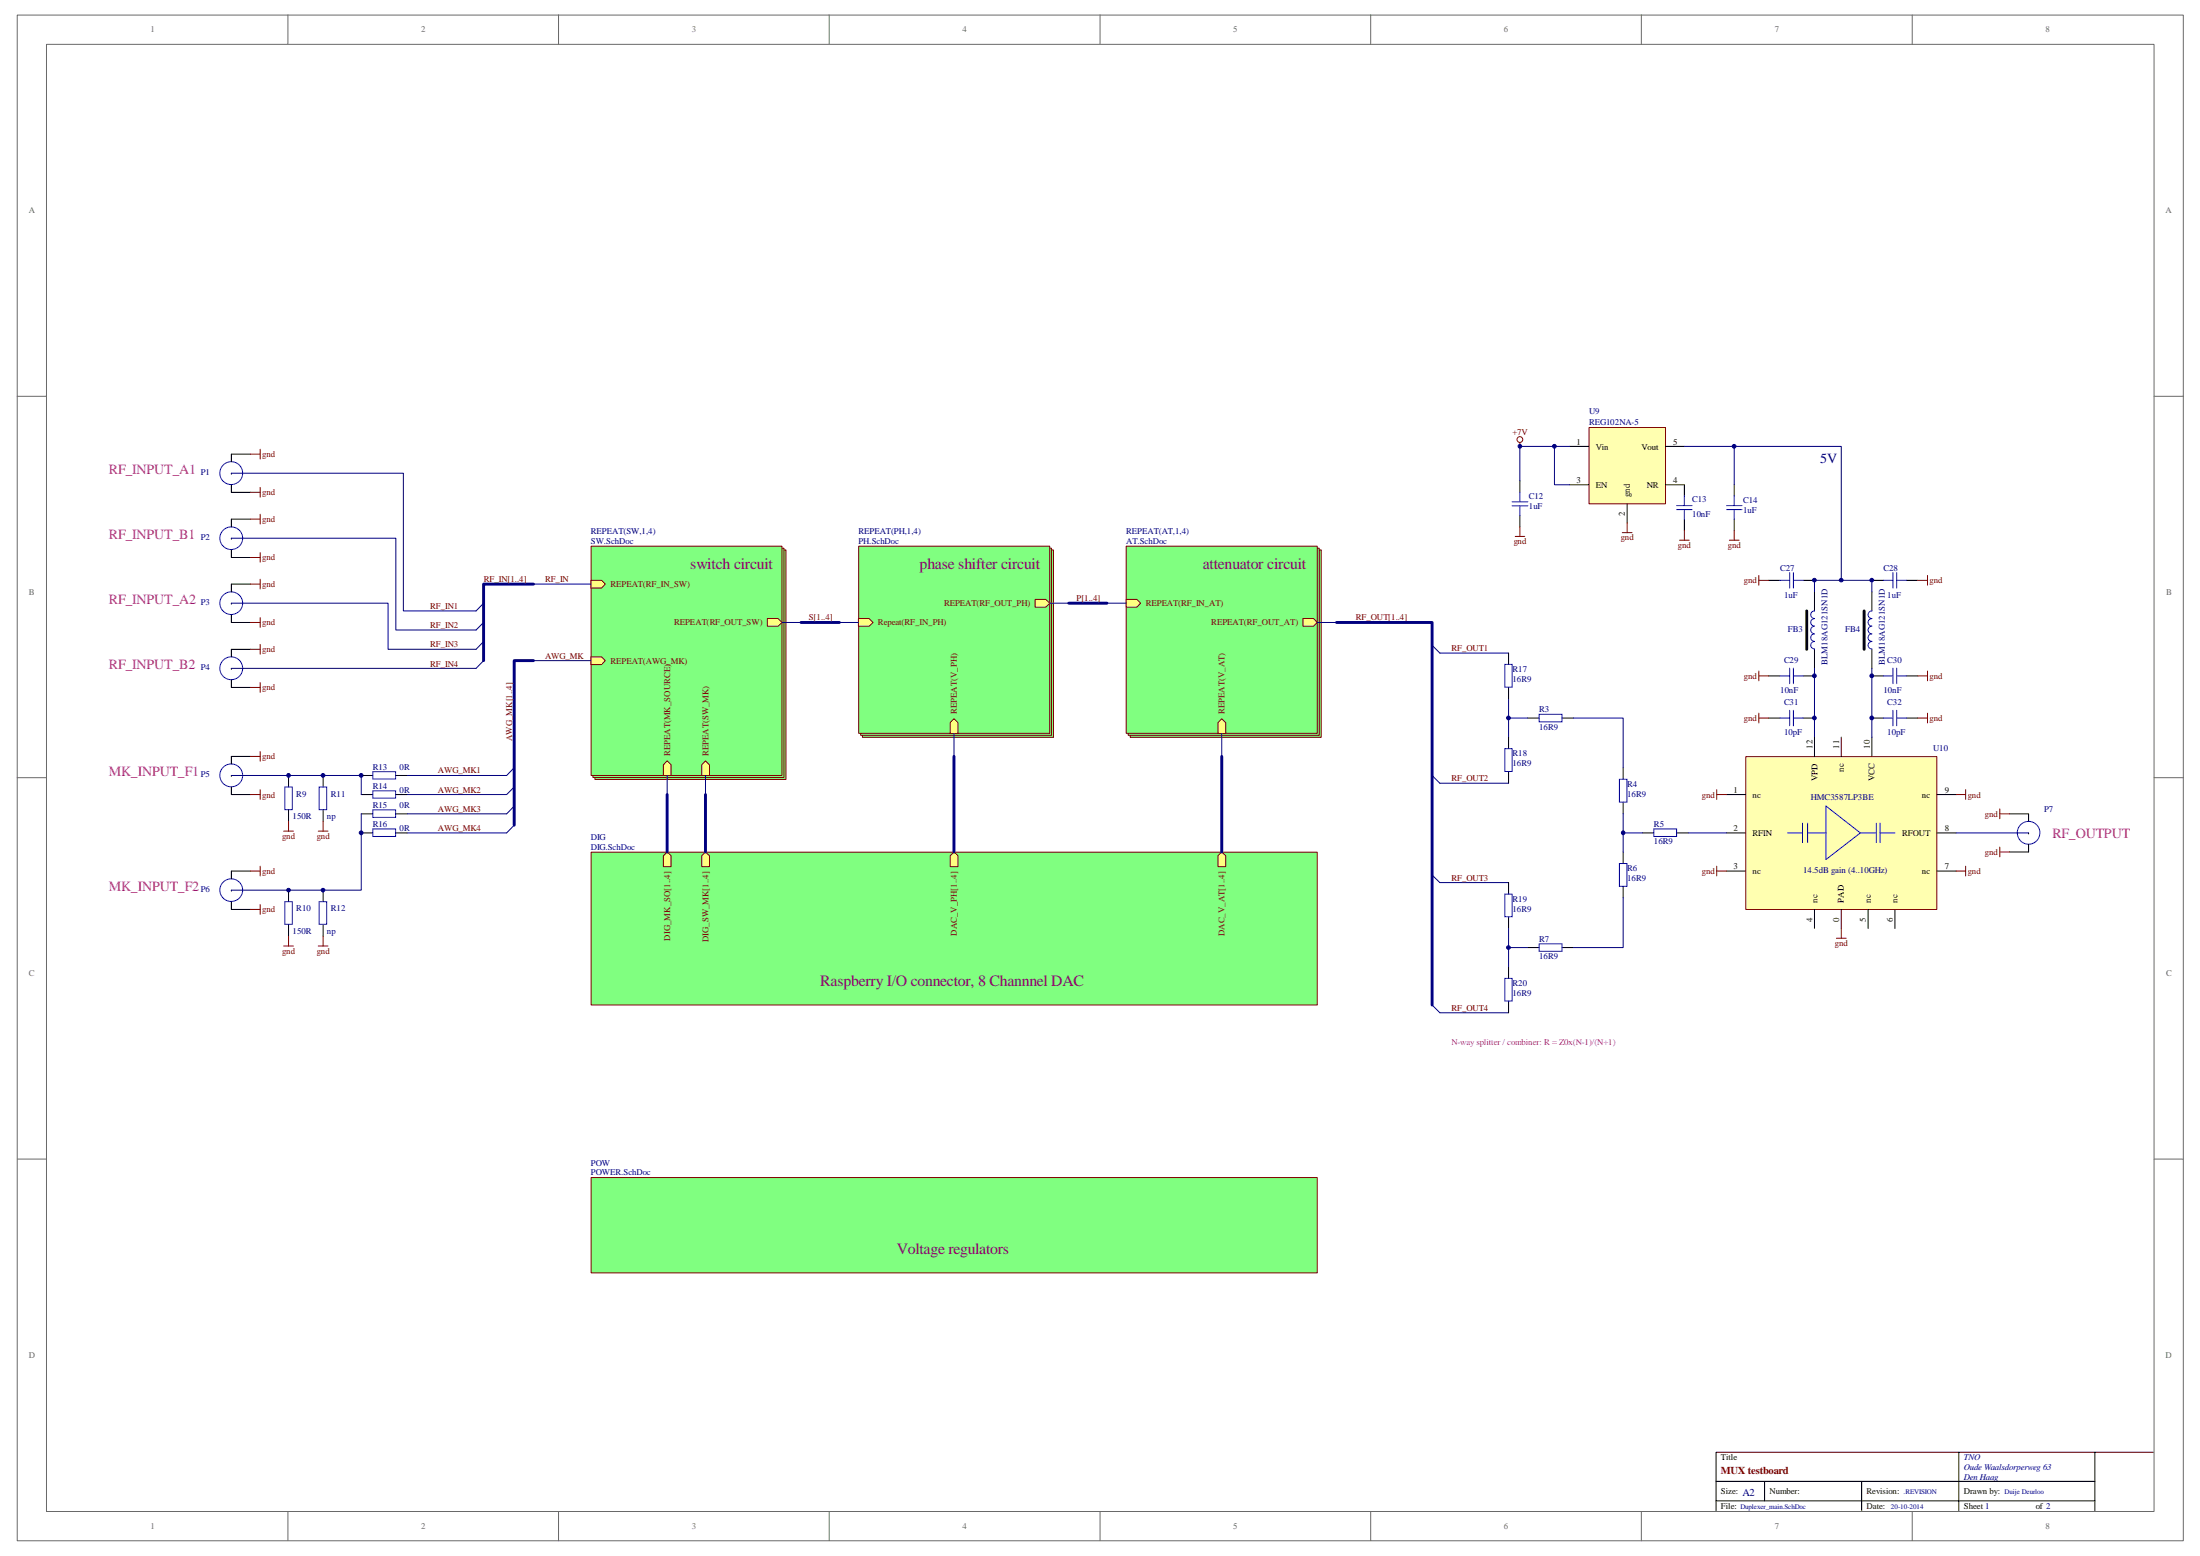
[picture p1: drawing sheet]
<svg xmlns="http://www.w3.org/2000/svg" width="420mm" height="297mm" viewBox="0 0 420 297" stroke-linecap="round" stroke-linejoin="round" font-family="sans-serif">
<g fill="none" stroke="#696969" stroke-width=".19">
<path d="M3.3 2.9h413.7v291.2h-413.7zM8.9 8.5h402.5v280h-402.5zM55 2.8v5.6M106.7 2.8v5.6M158.4 2.8v5.6M210.1 2.8v5.6M261.8 2.8v5.6M313.5 2.8v5.6M365.2 2.8v5.6M3.3 75.6h5.5M411.4 75.6h5.6M3.3 148.5h5.5"/>
<path d="M411.4 148.5h5.6M3.3 221.3h5.5M411.4 221.3h5.6M55 288.5v5.6M106.7 288.5v5.6M158.4 288.5v5.6M210.1 288.5v5.6M261.8 288.5v5.6M313.5 288.5v5.6M365.2 288.5v5.6"/>
</g>
<g fill="none" stroke="#000" stroke-width=".19">
<path d="M44.2 90.3h.1M44.2 92.5v1.5h3.6M47.8 86.7h-3.6v1.4M47.8 99.1h-3.6v1.5M44.2 102.7h.1M44.2 115.1h.1M44.2 104.9v1.5h3.6M44.2 117.3v1.5h3.6M47.8 111.5h-3.6v1.5M44.2 127.6h.1M44.2 129.8v1.4h3.6M47.8 124h-3.6v1.4"/>
<path d="M44.2 148h.1M44.2 150.2v1.5h3.6M47.8 144.4h-3.6v1.4M55.1 148v2.2M55.1 154.6v2.2M61.7 148v2.2M61.7 154.6v2.2M69 151.7h2.2M69 148h2.2M69 155.4h2.2M69 159h2.2M75.6 151.7h2.2"/>
<path d="M75.6 148h2.2M75.6 155.4h2.2M75.6 159h2.2M383.8 155.4h3.6v1.4M387.4 159h.1M44.2 169.9h.1M44.2 172.1v1.5h3.6M47.8 166.3h-3.6v1.5M55.1 169.9v2.2M55.1 176.5v2.2M61.7 169.9v2.2M61.7 176.5v2.2"/>
<path d="M387.4 161.2v1.4h-3.6M374.1 277.2v11.2M400.1 277.2h-72.4v11.2M411.2 277.2h-11.1v11.2M327.7 282.8h72.4M327.7 286.5h72.4M337 282.8v3.7M355.5 282.8v5.6"/>
</g>
<g fill="none" stroke="#00f" stroke-width=".19">
<path d="M54.4 150.2h1.4v4.4h-1.4zM60.9 150.2h1.5v4.4h-1.5zM71.2 147.3h4.4v1.4h-4.4zM71.2 151h4.4v1.4h-4.4zM71.2 154.6h4.4v1.4h-4.4zM71.2 158.2h4.4v1.5h-4.4zM54.4 172.1h1.4v4.3h-1.4zM60.9 172.1h1.5v4.3h-1.5z"/>
<circle cx="44.2" cy="90.3" r="2.18"/>
<circle cx="44.2" cy="102.7" r="2.17"/>
<circle cx="44.2" cy="115.1" r="2.17"/>
<circle cx="44.2" cy="127.6" r="2.18"/>
<circle cx="44.2" cy="148" r="2.18"/>
<circle cx="387.4" cy="159" r="2.17"/>
<circle cx="44.2" cy="169.9" r="2.17"/>
</g>
<path d="M44.2 90.3h32.8v26.3h13.9l1.5-1.5M44.2 102.7h31.4v17.6h15.3l1.5-1.5M44.2 115.1h29.9v8.9h16.8l1.5-1.5M92.4 126.1l-1.5 1.5h-46.7M44.2 148h24.8v3.7M69 155.4v14.5h-24.8M98.2 157.5l-1.4 1.5h-19M98.2 153.9l-1.4 1.5h-19M98.2 150.2l-1.4 1.5h-19M98.2 146.6l-1.4 1.4h-19M273.5 167l1.5 1.5h13.1M273.5 191.9l1.5 1.4h13.1" fill="none" stroke="#000080" stroke-width=".19"/>
<path d="M101.9 111.5h-9.5v14.6M101.9 126.1h-3.7v31.4" fill="none" stroke="#000080" stroke-width=".56"/>
<g fill="none" stroke="#800000" stroke-width=".19">
<path d="M47.8 86.7h1.9M47.8 94h1.9M47.8 99.1h1.9M49.7 85.8v1.8M49.7 93v1.9M49.7 98.2v1.8M47.8 106.4h1.9M47.8 111.5h1.9M47.8 118.8h1.9M49.7 105.5v1.8M49.7 110.6v1.8M49.7 117.9v1.9"/>
<path d="M47.8 124h1.9M47.8 131.2h1.9M49.7 123v1.9M49.7 130.3v1.9M47.8 144.4h1.9M47.8 151.7h1.9M49.7 143.5v1.8M49.7 150.7v1.9M54.2 158.7h1.8M55.1 156.8v1.9M60.8 158.7h1.8M61.7 156.8v1.9"/>
<path d="M47.8 166.3h1.9M47.8 173.6h1.9M49.7 165.4v1.8M49.7 172.7v1.8M55.1 178.7v1.9M61.7 178.7v1.9M54.2 180.6h1.8M60.8 180.6h1.8"/>
</g>
<path d="M113.7 105h36.4v43.8h-36.4z" fill="#80ff80"/>
<path d="M113.6 105h36.5v43.8h-36.5z" fill="none" stroke="#800000" stroke-width=".19"/>
<path d="M113.3 104.7h36.4v43.7h-36.4z" fill="#80ff80"/>
<path d="M113.2 104.6h36.5v43.8h-36.5z" fill="none" stroke="#800000" stroke-width=".19"/>
<path d="M112.9 104.3h36.4v43.7h-36.4z" fill="#80ff80"/>
<path d="M112.9 104.3h36.4v43.7h-36.4z" fill="none" stroke="#800000" stroke-width=".19"/>
<path d="M146.5 118.1h2.1l.7 .7-.7 .7h-2.1z" fill-rule="evenodd" fill="#ffff80"/>
<path d="M146.5 118.1h2.1l.7 .7-.7 .7h-2.1z" fill="none" stroke="#800000" stroke-width=".19"/>
<path d="M112.8 110.8h2.1l.7 .7-.7 .8h-2.1z" fill-rule="evenodd" fill="#ffff80"/>
<path d="M112.8 110.8h2.1l.7 .7-.7 .8h-2.1z" fill="none" stroke="#800000" stroke-width=".19"/>
<path d="M112.8 125.4h2.1l.7 .7-.7 .8h-2.1z" fill-rule="evenodd" fill="#ffff80"/>
<path d="M112.8 125.4h2.1l.7 .7-.7 .8h-2.1z" fill="none" stroke="#800000" stroke-width=".19"/>
<path d="M127.4 145.2l.8 .8v2h-1.5v-2z" fill-rule="evenodd" fill="#ffff80"/>
<path d="M127.4 145.2l.8 .8v2h-1.5v-2z" fill="none" stroke="#800000" stroke-width=".19"/>
<path d="M134.7 145.2l.8 .8v2h-1.5v-2z" fill-rule="evenodd" fill="#ffff80"/>
<path d="M134.7 145.2l.8 .8v2h-1.5v-2z" fill="none" stroke="#800000" stroke-width=".19"/>
<path d="M164.7 105h36.5v35.8h-36.5z" fill="#80ff80"/>
<path d="M164.7 105h36.5v35.8h-36.5z" fill="none" stroke="#800000" stroke-width=".19"/>
<path d="M164.4 104.7h36.4v35.7h-36.4z" fill="#80ff80"/>
<path d="M164.4 104.6h36.4v35.8h-36.4z" fill="none" stroke="#800000" stroke-width=".19"/>
<path d="M164 104.3h36.5v35.7h-36.5z" fill="#80ff80"/>
<path d="M164 104.3h36.5v35.7h-36.5z" fill="none" stroke="#800000" stroke-width=".19"/>
<path d="M197.7 114.4h2l.8 .7-.8 .8h-2z" fill-rule="evenodd" fill="#ffff80"/>
<path d="M197.7 114.4h2l.8 .7-.8 .8h-2z" fill="none" stroke="#800000" stroke-width=".19"/>
<path d="M163.9 118.1h2.1l.7 .7-.7 .7h-2.1z" fill-rule="evenodd" fill="#ffff80"/>
<path d="M163.9 118.1h2.1l.7 .7-.7 .7h-2.1z" fill="none" stroke="#800000" stroke-width=".19"/>
<path d="M182.2 137.2l.8 .8v2h-1.5v-2z" fill-rule="evenodd" fill="#ffff80"/>
<path d="M182.2 137.2l.8 .8v2h-1.5v-2z" fill="none" stroke="#800000" stroke-width=".19"/>
<path d="M215.9 105h36.4v35.8h-36.4z" fill="#80ff80"/>
<path d="M215.8 105h36.5v35.8h-36.5z" fill="none" stroke="#800000" stroke-width=".19"/>
<path d="M215.5 104.7h36.5v35.7h-36.5z" fill="#80ff80"/>
<path d="M215.5 104.6h36.5v35.8h-36.5z" fill="none" stroke="#800000" stroke-width=".19"/>
<path d="M215.1 104.3h36.5v35.7h-36.5z" fill="#80ff80"/>
<path d="M215.1 104.3h36.5v35.7h-36.5z" fill="none" stroke="#800000" stroke-width=".19"/>
<path d="M248.8 118.1h2.1l.7 .7-.7 .7h-2.1z" fill-rule="evenodd" fill="#ffff80"/>
<path d="M248.8 118.1h2.1l.7 .7-.7 .7h-2.1z" fill="none" stroke="#800000" stroke-width=".19"/>
<path d="M215.1 114.4h2l.7 .7-.7 .8h-2z" fill-rule="evenodd" fill="#ffff80"/>
<path d="M215.1 114.4h2l.7 .7-.7 .8h-2z" fill="none" stroke="#800000" stroke-width=".19"/>
<path d="M233.3 137.2l.8 .8v2h-1.5v-2z" fill-rule="evenodd" fill="#ffff80"/>
<path d="M233.3 137.2l.8 .8v2h-1.5v-2z" fill="none" stroke="#800000" stroke-width=".19"/>
<path d="M153 118.8h7.3M204.1 115.1h7.3" fill="none" stroke="#000080" stroke-width=".56"/>
<path d="M112.9 162.7h138.7v29.2h-138.7z" fill="#80ff80"/>
<path d="M112.9 162.7h138.7v29.2h-138.7z" fill="none" stroke="#800000" stroke-width=".19"/>
<path d="M126.7 163.4l.7-.8 .8 .8v2h-1.5z" fill-rule="evenodd" fill="#ffff80"/>
<path d="M126.7 163.4l.7-.8 .8 .8v2h-1.5z" fill="none" stroke="#800000" stroke-width=".19"/>
<path d="M134 163.4l.7-.8 .8 .8v2h-1.5z" fill-rule="evenodd" fill="#ffff80"/>
<path d="M134 163.4l.7-.8 .8 .8v2h-1.5z" fill="none" stroke="#800000" stroke-width=".19"/>
<path d="M181.5 163.4l.7-.8 .8 .8v2h-1.5z" fill-rule="evenodd" fill="#ffff80"/>
<path d="M181.5 163.4l.7-.8 .8 .8v2h-1.5z" fill="none" stroke="#800000" stroke-width=".19"/>
<path d="M232.6 163.4l.7-.8 .8 .8v2h-1.5z" fill-rule="evenodd" fill="#ffff80"/>
<path d="M232.6 163.4l.7-.8 .8 .8v2h-1.5z" fill="none" stroke="#800000" stroke-width=".19"/>
<path d="M255.3 118.8h18.2v73.1M127.4 151.7v10.9M134.7 151.7v10.9" fill="none" stroke="#000080" stroke-width=".56"/>
<path d="M273.5 123.2l1.5 1.5h13.1M288.1 133.4v7.3M288.1 137.1h3.6M300.5 137.1h9.5v9.5M273.5 148l1.5 1.5h13.1M310 155.4v7.2M310 159h3.7M288.1 177.2v7.3M310 171.4v9.5h-9.5M288.1 180.9h3.6" fill="none" stroke="#000080" stroke-width=".19"/>
<g fill="none" stroke="#000" stroke-width=".19">
<path d="M288.1 124.7v2.1M288.1 131.2v2.2M291.7 137.1h2.3M298.4 137.1h2.1M288.1 140.7v2.2M288.1 147.3v2.2M310 146.6v2.2M310 153.2v2.2M313.7 159h2.1M320.2 159h2.2M288.1 168.5v2.2M288.1 175v2.2"/>
<path d="M310 162.6v2.2M310 169.2v2.2M288.1 184.5v2.3M288.1 191.1v2.2M291.7 180.9h2.3M298.4 180.9h2.1"/>
</g>
<path d="M287.4 126.8h1.4v4.4h-1.4zM294 136.4h4.3v1.4h-4.3zM287.4 142.9h1.4v4.4h-1.4zM309.3 148.8h1.4v4.3h-1.4zM315.8 158.2h4.4v1.5h-4.4zM287.4 170.7h1.4v4.3h-1.4zM309.3 164.8h1.4v4.4h-1.4zM287.4 186.8h1.4v4.3h-1.4zM294 180.2h4.3v1.4h-4.3z" fill="none" stroke="#00f" stroke-width=".19"/>
<path d="M333.4 144.5h36.5v29.1h-36.5z" fill="#ffffb0"/>
<g fill="none" stroke="#800000" stroke-width=".19">
<path d="M335.9 109.9v1.8M335.9 110.8h1.9M366.3 110.8h1.8M368.1 109.9v1.8M335.9 128.1v1.9M335.9 136.1v1.9M335.9 137.1h1.9M335.9 129h1.9M366.3 137.1h1.8M366.3 129h1.8M368.1 128.1v1.9M368.1 136.1v1.9"/>
<path d="M327.9 150.7v1.9M327.9 151.7h1.8M333.4 144.4h36.5v29.2h-36.5zM373.6 151.7h1.8M375.4 150.7v1.9M381.9 154.4v1.9M381.9 155.4h1.9M327.9 165.4v1.8M327.9 166.3h1.8M350.7 179.1h1.9M351.7 177.2v1.9M373.6 166.3h1.8"/>
<path d="M375.4 165.4v1.8M381.9 161.7v1.9M381.9 162.6h1.9"/>
</g>
<g fill="none" stroke="#000" stroke-width=".19">
<path d="M337.8 110.8h2.2M344.3 110.8h2.2M346.5 113v3.6M357.5 113v3.6M357.5 110.8h2.2M364.1 110.8h2.2M337.8 129h2.2M337.8 137.1h2.2M344.3 129h2.2M344.3 137.1h2.2M346.5 124v3.6M357.5 124v3.6"/>
<path d="M357.5 129h2.2M357.5 137.1h2.2M364.1 129h2.2M364.1 137.1h2.2M329.7 151.7h3.7M329.7 159h3.7M346.5 140.7v3.7M351.7 140.7v3.7M357.5 140.7v3.7M369.9 151.7h3.7M369.9 159h3.7M329.7 166.3h3.7"/>
<path d="M346.5 173.6v3.6M351.7 173.6v3.6M356.8 173.6v3.6M361.9 173.6v3.6M369.9 166.3h3.7"/>
</g>
<g fill="none" stroke="#00f" stroke-width=".19">
<path d="M340 110.8h1.8M341.8 109.3v3M342.5 109.3v3M342.5 110.8h1.8M346.5 119.5a.72 .72 0 0 0-.7 .8 .72 .72 0 0 0 .7 .7M346.5 118.1a.7 .7 0 0 0-.7 .7 .7 .7 0 0 0 .7 .7M346.5 116.6a.72 .72 0 0 0-.7 .7 .72 .72 0 0 0 .7 .8M357.5 119.5a.72 .72 0 0 0-.7 .8 .72 .72 0 0 0 .7 .7M357.5 118.1a.7 .7 0 0 0-.7 .7 .7 .7 0 0 0 .7 .7M357.5 116.6a.72 .72 0 0 0-.7 .7 .72 .72 0 0 0 .7 .8M359.7 110.8h1.8M361.5 109.3v3"/>
<path d="M362.2 110.8h1.9M362.2 109.3v3M340 129h1.8M340 137.1h1.8M341.8 127.6v2.9M341.8 135.6v3M342.5 127.6v2.9M342.5 135.6v3M342.5 129h1.8M342.5 137.1h1.8M346.5 121a.7 .7 0 0 0-.7 .7 .7 .7 0 0 0 .7 .7M346.5 122.5a.7 .7 0 0 0-.7 .7 .7 .7 0 0 0 .7 .7"/>
<path d="M357.5 121a.7 .7 0 0 0-.7 .7 .7 .7 0 0 0 .7 .7M357.5 122.5a.7 .7 0 0 0-.7 .7 .7 .7 0 0 0 .7 .7M359.7 129h1.8M359.7 137.1h1.8M361.5 127.6v2.9M361.5 135.6v3M362.2 129h1.9M362.2 127.6v2.9M362.2 135.6v3M362.2 137.1h1.9M341.4 159h2.8M344.2 157.1v3.8"/>
<path d="M345.2 157.1v3.8M345.3 159h3.4M348.7 153.9l6.6 5.1-6.6 5.1zM355.3 159h2.9M358.3 157.1v3.8M359.1 159h2.8M359.1 157.1v3.8"/>
</g>
<path d="M346.5 113v-2.2h11v2.2M346.5 127.6v13.1M357.5 127.6v13.1M322.4 159h7.3M373.6 159h13.8" fill="none" stroke="#000080" stroke-width=".19"/>
<path d="M345 116.6v7.4M356 116.6v7.4" fill="none" stroke="#000" stroke-width=".56"/>
<path d="M303.5 81.7h14.6v14.5h-14.6z" fill="#ffffb0"/>
<g fill="none" stroke="#800000" stroke-width=".19">
<path d="M290.3 84.5v.7M303.5 81.6h14.6v14.6h-14.6zM310.8 99.8v1.9M289.4 102.4h1.8M290.3 100.6v1.8M309.8 101.7h1.9M320.7 103.1h1.9M321.7 101.3v1.8M330.3 103.1h1.8M331.2 101.3v1.8"/>
<circle cx="290.3" cy="83.9" r=".55"/>
</g>
<path d="M290.3 91.8v2.2M290.3 98.4v2.2M299.8 85.2h3.6M299.8 92.5h3.6M310.8 96.2v3.6M318 85.2h3.7M318 92.5h3.7v2.2M321.7 99.1v2.2M331.2 92.5v2.2M331.2 99.1v2.2" fill="none" stroke="#000" stroke-width=".19"/>
<path d="M288.8 96.6h3M288.8 95.8h3M290.3 94v1.8M290.3 96.6v1.8M320.2 96.5h3M320.2 97.3h3M321.7 94.7v1.8M321.7 97.3v1.8M329.7 96.5h3M329.7 97.3h3M331.2 94.7v1.8M331.2 97.3v1.8" fill="none" stroke="#00f" stroke-width=".19"/>
<g fill="none" stroke="#000080" stroke-width=".19">
<path d="M296.9 85.2v7.3h2.9M299.8 85.2h-9.5v6.6M321.7 85.2h9.5v7.3M331.2 85.2h20.5v25.6M101.9 111.5h10.9M149.3 118.8h3.7M160.3 118.8h3.6M200.5 115.1h3.6M211.4 115.1h3.7M251.6 118.8h3.7M101.9 126.1h10.9M182.2 140v4.4"/>
<path d="M233.3 140v4.4M127.4 148v3.7M134.7 148v3.7"/>
</g>
<path d="M182.2 144.4v18.2M233.3 144.4v18.2" fill="none" stroke="#000080" stroke-width=".56"/>
<path d="M112.9 224.8h138.7v18.2h-138.7z" fill="#80ff80"/>
<path d="M112.9 224.8h138.7v18.2h-138.7z" fill="none" stroke="#800000" stroke-width=".19"/>
<circle cx="55.1" cy="169.9" r=".34" fill="#000080"/>
<circle cx="55.1" cy="169.9" r=".34" fill="none" stroke="#000080" stroke-width=".19"/>
<circle cx="55.1" cy="148" r=".35" fill="#000080"/>
<circle cx="55.1" cy="148" r=".35" fill="none" stroke="#000080" stroke-width=".19"/>
<circle cx="61.7" cy="169.9" r=".35" fill="#000080"/>
<circle cx="61.7" cy="169.9" r=".35" fill="none" stroke="#000080" stroke-width=".19"/>
<circle cx="61.7" cy="148" r=".36" fill="#000080"/>
<circle cx="61.7" cy="148" r=".36" fill="none" stroke="#000080" stroke-width=".19"/>
<circle cx="69" cy="159" r=".36" fill="#000080"/>
<circle cx="69" cy="159" r=".36" fill="none" stroke="#000080" stroke-width=".19"/>
<circle cx="69" cy="148" r=".36" fill="#000080"/>
<circle cx="69" cy="148" r=".36" fill="none" stroke="#000080" stroke-width=".19"/>
<circle cx="288.1" cy="180.9" r=".35" fill="#000080"/>
<circle cx="288.1" cy="180.9" r=".35" fill="none" stroke="#000080" stroke-width=".19"/>
<circle cx="288.1" cy="137.1" r=".36" fill="#000080"/>
<circle cx="288.1" cy="137.1" r=".36" fill="none" stroke="#000080" stroke-width=".19"/>
<circle cx="290.3" cy="85.2" r=".35" fill="#000080"/>
<circle cx="290.3" cy="85.2" r=".35" fill="none" stroke="#000080" stroke-width=".19"/>
<circle cx="296.9" cy="85.2" r=".36" fill="#000080"/>
<circle cx="296.9" cy="85.2" r=".36" fill="none" stroke="#000080" stroke-width=".19"/>
<circle cx="310" cy="159" r=".35" fill="#000080"/>
<circle cx="310" cy="159" r=".35" fill="none" stroke="#000080" stroke-width=".19"/>
<circle cx="331.2" cy="85.2" r=".36" fill="#000080"/>
<circle cx="331.2" cy="85.2" r=".36" fill="none" stroke="#000080" stroke-width=".19"/>
<circle cx="346.5" cy="137.1" r=".36" fill="#000080"/>
<circle cx="346.5" cy="137.1" r=".36" fill="none" stroke="#000080" stroke-width=".19"/>
<circle cx="346.5" cy="129" r=".36" fill="#000080"/>
<circle cx="346.5" cy="129" r=".36" fill="none" stroke="#000080" stroke-width=".19"/>
<circle cx="346.5" cy="110.7" r=".35" fill="#000080"/>
<circle cx="346.5" cy="110.7" r=".35" fill="none" stroke="#000080" stroke-width=".19"/>
<circle cx="351.6" cy="110.7" r=".35" fill="#000080"/>
<circle cx="351.6" cy="110.7" r=".35" fill="none" stroke="#000080" stroke-width=".19"/>
<circle cx="357.5" cy="137.1" r=".36" fill="#000080"/>
<circle cx="357.5" cy="137.1" r=".36" fill="none" stroke="#000080" stroke-width=".19"/>
<circle cx="357.5" cy="129" r=".36" fill="#000080"/>
<circle cx="357.5" cy="129" r=".36" fill="none" stroke="#000080" stroke-width=".19"/>
<circle cx="357.5" cy="110.7" r=".35" fill="#000080"/>
<circle cx="357.5" cy="110.7" r=".35" fill="none" stroke="#000080" stroke-width=".19"/>
<g font-size="3" fill="#800080">
<text x="131.8" y="108.6">switch circuit</text>
<text x="175.6" y="108.6">phase shifter circuit</text>
<text x="229.7" y="108.6">attenuator circuit</text>
<text x="156.7" y="188.3">Raspberry I/O connector, 8 Channnel DAC</text>
<text x="171.3" y="239.4">Voltage regulators</text>
</g>
<text font-size="2.7" fill="#000080" x="347.6" y="88.3">5V</text>
<g font-size="2.7" fill="#bf00bf">
<text x="20.8" y="90.5">RF_INPUT_A1</text>
<text x="20.8" y="102.9">RF_INPUT_B1</text>
<text x="20.8" y="115.3">RF_INPUT_A2</text>
<text x="20.8" y="127.7">RF_INPUT_B2</text>
<text x="20.8" y="148.1">MK_INPUT_F1</text>
<text x="392" y="159.9">RF_OUTPUT</text>
<text x="20.8" y="170.1">MK_INPUT_F2</text>
</g>
<text font-size="2" fill="#800000" x="328.7" y="281.5">MUX testboard</text>
<text font-size="2" fill="#000080" x="332.8" y="285.5">A2</text>
<g font-size="1.7" fill="#696969">
<text x="28.7" y="6.2">1</text>
<text x="80.4" y="6.2">2</text>
<text x="132.1" y="6.2">3</text>
<text x="183.8" y="6.2">4</text>
<text x="235.5" y="6.2">5</text>
<text x="287.2" y="6.2">6</text>
<text x="339" y="6.2">7</text>
<text x="390.6" y="6.2">8</text>
<text x="5.5" y="40.7">A</text>
<text x="413.6" y="40.7">A</text>
<text x="5.5" y="113.5">B</text>
<text x="413.7" y="113.5">B</text>
<text x="5.5" y="186.4">C</text>
<text x="413.7" y="186.4">C</text>
<text x="5.5" y="259.2">D</text>
<text x="413.6" y="259.2">D</text>
<text x="28.7" y="291.9">1</text>
<text x="80.4" y="291.9">2</text>
<text x="132.1" y="291.9">3</text>
<text x="183.8" y="291.9">4</text>
<text x="235.5" y="291.9">5</text>
<text x="287.2" y="291.9">6</text>
<text x="339" y="291.9">7</text>
<text x="390.6" y="291.9">8</text>
</g>
<g font-size="1.7" fill="#800000">
<text x="288.8" y="83">+7V</text>
<text x="50.1" y="87.2">gnd</text>
<text x="50.1" y="94.6">gnd</text>
<text x="50.1" y="99.7">gnd</text>
<text x="50.1" y="107">gnd</text>
<text x="289.1" y="103.9">gnd</text>
<text x="309.5" y="103.2">gnd</text>
<text x="320.5" y="104.6">gnd</text>
<text x="330" y="104.6">gnd</text>
<text x="50.1" y="112.1">gnd</text>
<text x="92.4" y="111.2">RF_IN[1..4]</text>
<text x="104.1" y="111.2">RF_IN</text>
<text x="116.6" y="112.1">REPEAT(RF_IN_SW)</text>
<text x="333.1" y="111.3">gnd</text>
<text x="368.5" y="111.3">gnd</text>
<text x="50.1" y="119.4">gnd</text>
<text x="82.2" y="116.3">RF_IN1</text>
<text x="82.2" y="119.9">RF_IN2</text>
<text x="128.8" y="119.4">REPEAT(RF_OUT_SW)</text>
<text x="154.5" y="118.4">S[1..4]</text>
<text x="167.7" y="119.4">Repeat(RF_IN_PH)</text>
<text x="180.3" y="115.7">REPEAT(RF_OUT_PH)</text>
<text x="205.6" y="114.8">P[1..4]</text>
<text x="218.8" y="115.7">REPEAT(RF_IN_AT)</text>
<text x="231.3" y="119.4">REPEAT(RF_OUT_AT)</text>
<text x="258.9" y="118.4">RF_OUT[1..4]</text>
<text x="50.1" y="124.5">gnd</text>
<text x="82.2" y="123.6">RF_IN3</text>
<text x="104.1" y="125.8">AWG_MK</text>
<text x="277.2" y="124.3">RF_OUT1</text>
<text x="50.1" y="131.8">gnd</text>
<text x="82.2" y="127.3">RF_IN4</text>
<text x="116.6" y="126.7">REPEAT(AWG_MK)</text>
<text x="333.1" y="129.6">gnd</text>
<text x="368.5" y="129.6">gnd</text>
<text x="182.7" y="136.3" transform="rotate(-90 182.7 136.3)">REPEAT(V_PH)</text>
<text x="233.9" y="136.3" transform="rotate(-90 233.9 136.3)">REPEAT(V_AT)</text>
<text x="333.1" y="137.6">gnd</text>
<text x="368.5" y="137.6">gnd</text>
<text x="97.8" y="141.5" transform="rotate(-90 97.8 141.5)">AWG_MK[1..4]</text>
<text x="50.1" y="144.9">gnd</text>
<text x="83.6" y="147.7">AWG_MK1</text>
<text x="128" y="144.4" transform="rotate(-90 128 144.4)">REPEAT(MK_SOURCE)</text>
<text x="135.3" y="144.4" transform="rotate(-90 135.3 144.4)">REPEAT(SW_MK)</text>
<text x="277.2" y="149.1">RF_OUT2</text>
<text x="50.1" y="152.3">gnd</text>
<text x="83.6" y="155">AWG_MK3</text>
<text x="83.6" y="151.3">AWG_MK2</text>
<text x="325" y="152.3">gnd</text>
<text x="375.8" y="152.3">gnd</text>
<text x="379.1" y="155.9">gnd</text>
<text x="53.9" y="160.1">gnd</text>
<text x="60.5" y="160.1">gnd</text>
<text x="83.6" y="158.6">AWG_MK4</text>
<text x="50.1" y="166.9">gnd</text>
<text x="325" y="166.9">gnd</text>
<text x="375.8" y="166.9">gnd</text>
<text x="379.1" y="163.2">gnd</text>
<text x="277.2" y="168.1">RF_OUT3</text>
<text x="50.1" y="174.2">gnd</text>
<text x="128" y="179.6" transform="rotate(-90 128 179.6)">DIG_MK_SO[1..4]</text>
<text x="135.3" y="179.9" transform="rotate(-90 135.3 179.9)">DIG_SW_MK[1..4]</text>
<text x="182.7" y="178.6" transform="rotate(-90 182.7 178.6)">DAC_V_PH[1..4]</text>
<text x="233.9" y="178.7" transform="rotate(-90 233.9 178.7)">DAC_V_AT[1..4]</text>
<text x="53.9" y="182">gnd</text>
<text x="60.5" y="182">gnd</text>
<text x="350.4" y="180.6">gnd</text>
<text x="277.2" y="193">RF_OUT4</text>
</g>
<g font-size="1.7" fill="#000080">
<text x="303.5" y="79">U9</text>
<text x="303.5" y="81.2">REG102NA-5</text>
<text x="38.3" y="90.7">P1</text>
<text x="292" y="95.3">C12</text>
<text x="323.2" y="95.8">C13</text>
<text x="292" y="97.2">1uF</text>
<text x="323.2" y="98.7">10nF</text>
<text x="332.9" y="97.9">1uF</text>
<text x="332.9" y="96">C14</text>
<text x="38.3" y="103.1">P2</text>
<text x="112.8" y="102">REPEAT(SW,1,4)</text>
<text x="112.8" y="103.8">SW.SchDoc</text>
<text x="163.9" y="102">REPEAT(PH,1,4)</text>
<text x="163.9" y="103.8">PH.SchDoc</text>
<text x="215.1" y="102">REPEAT(AT,1,4)</text>
<text x="215.1" y="103.8">AT.SchDoc</text>
<text x="340" y="109">C27</text>
<text x="359.7" y="109">C28</text>
<text x="38.3" y="115.5">P3</text>
<text x="340.7" y="114.1">1uF</text>
<text x="360.4" y="114.1">1uF</text>
<text x="341.4" y="120.6">FB3</text>
<text x="352.4" y="120.6">FB4</text>
<text x="38.3" y="128">P4</text>
<text x="288.9" y="130.2">16R9</text>
<text x="288.9" y="128.4">R17</text>
<text x="340.7" y="126.5">C29</text>
<text x="349" y="126.9" transform="rotate(-90 349 126.9)">BLM18AG121SN1D</text>
<text x="360" y="126.9" transform="rotate(-90 360 126.9)">BLM18AG121SN1D</text>
<text x="360.4" y="126.5">C30</text>
<text x="294" y="136">R3</text>
<text x="340" y="132.3">10nF</text>
<text x="340.7" y="134.5">C31</text>
<text x="359.7" y="132.3">10nF</text>
<text x="360.4" y="134.5">C32</text>
<text x="294" y="139.3">16R9</text>
<text x="340.7" y="140.4">10pF</text>
<text x="360.4" y="140.4">10pF</text>
<text x="369.2" y="143.3">U10</text>
<text x="38.3" y="148.4">P5</text>
<text x="71.2" y="146.9">R13</text>
<text x="76.3" y="146.9">0R</text>
<text x="288.9" y="146.3">16R9</text>
<text x="288.9" y="144.4">R18</text>
<text x="56.6" y="152.1">R9</text>
<text x="63.2" y="152.1">R11</text>
<text x="71.2" y="150.6">R14</text>
<text x="71.2" y="154.3">R15</text>
<text x="76.3" y="151.3">0R</text>
<text x="76.3" y="154.3">0R</text>
<text x="310.8" y="152.1">16R9</text>
<text x="310.8" y="150.2">R4</text>
<text x="345.9" y="152.8">HMC3587LP3BE</text>
<text x="390.4" y="155">P7</text>
<text x="55.9" y="156.4">150R</text>
<text x="62.4" y="156.4">np</text>
<text x="71.2" y="157.9">R16</text>
<text x="76.3" y="158.6">0R</text>
<text x="112.8" y="160.4">DIG</text>
<text x="315.9" y="161.2">16R9</text>
<text x="315.9" y="157.9">R5</text>
<text x="112.8" y="162.3">DIG.SchDoc</text>
<text x="310.8" y="166.3">R6</text>
<text x="344.4" y="166.7">14.5dB gain (4..10GHz)</text>
<text x="38.3" y="170.3">P6</text>
<text x="56.6" y="173.9">R10</text>
<text x="63.2" y="173.9">R12</text>
<text x="288.9" y="172.2">R19</text>
<text x="310.8" y="168.2">16R9</text>
<text x="55.9" y="178.4">150R</text>
<text x="62.4" y="178.4">np</text>
<text x="288.9" y="174">16R9</text>
<text x="294" y="179.8">R7</text>
<text x="294" y="183.1">16R9</text>
<text x="288.9" y="190.1">16R9</text>
<text x="288.9" y="188.3">R20</text>
<text x="112.8" y="222.5">POW</text>
<text x="112.8" y="224.4">POWER.SchDoc</text>
<text x="375.1" y="278.7">TNO</text>
<text x="375.1" y="280.6">Oude Waalsdorperweg 63</text>
<text x="375.1" y="282.4">Den Haag</text>
</g>
<g font-size="1.7">
<text x="301.1" y="84.9">1</text>
<text x="304.7" y="85.8">Vin</text>
<text x="313.5" y="85.8">Vout</text>
<text x="319.6" y="84.9">5</text>
<text x="301.1" y="92.2">3</text>
<text x="304.7" y="93.1">EN</text>
<text x="311.3" y="94.9" transform="rotate(-90 311.3 94.9)">gnd</text>
<text x="314.5" y="93.1">NR</text>
<text x="319.6" y="92.2">4</text>
<text x="310.3" y="98.6" transform="rotate(-90 310.3 98.6)">2</text>
<text x="346.1" y="142.9" transform="rotate(-90 346.1 142.9)">12</text>
<text x="351.3" y="142.9" transform="rotate(-90 351.3 142.9)">11</text>
<text x="357.1" y="142.9" transform="rotate(-90 357.1 142.9)">10</text>
<text x="347.1" y="149.1" transform="rotate(-90 347.1 149.1)">VPD</text>
<text x="352.2" y="147.3" transform="rotate(-90 352.2 147.3)">nc</text>
<text x="358" y="149.1" transform="rotate(-90 358 149.1)">VCC</text>
<text x="331.1" y="151.3">1</text>
<text x="334.7" y="152.3">nc</text>
<text x="367.1" y="152.3">nc</text>
<text x="371.4" y="151.3">9</text>
<text x="331.1" y="158.6">2</text>
<text x="334.7" y="159.6">RFIN</text>
<text x="363.3" y="159.6">RFOUT</text>
<text x="371.4" y="158.6">8</text>
<text x="331.1" y="165.9">3</text>
<text x="334.7" y="166.9">nc</text>
<text x="367.1" y="166.9">nc</text>
<text x="371.4" y="165.9">7</text>
<text x="347.1" y="172.3" transform="rotate(-90 347.1 172.3)">nc</text>
<text x="352.2" y="172.3" transform="rotate(-90 352.2 172.3)">PAD</text>
<text x="357.3" y="172.3" transform="rotate(-90 357.3 172.3)">nc</text>
<text x="362.4" y="172.3" transform="rotate(-90 362.4 172.3)">nc</text>
<text x="346.1" y="176" transform="rotate(-90 346.1 176)">4</text>
<text x="351.3" y="176" transform="rotate(-90 351.3 176)">0</text>
<text x="356.4" y="176" transform="rotate(-90 356.4 176)">5</text>
<text x="361.5" y="176" transform="rotate(-90 361.5 176)">6</text>
<text x="328.7" y="278.7">Title</text>
<text x="328.7" y="285.2">Size:</text>
<text x="328.7" y="288">File:</text>
<text x="337.9" y="285.2">Number:</text>
<text x="356.5" y="288">Date:</text>
<text x="356.5" y="285.2">Revision:</text>
<text x="375.1" y="288">Sheet 1</text>
<text x="375.1" y="285.2">Drawn by:</text>
<text x="388.8" y="288">of 2</text>
</g>
<text font-size="1.7" fill="#bf00bf" x="277.2" y="199.5">N-way splitter / combiner: R = Z0x(N-1)/(N+1)</text>
<g font-size="1.3" fill="#000080">
<text x="363.5" y="285.3">.REVISION</text>
<text x="382.9" y="285.1">Duije Deurloo</text>
<text x="332.4" y="288.1">Duplexer_main.SchDoc</text>
<text x="361.1" y="288.1">20-10-2014</text>
</g>
</svg>
